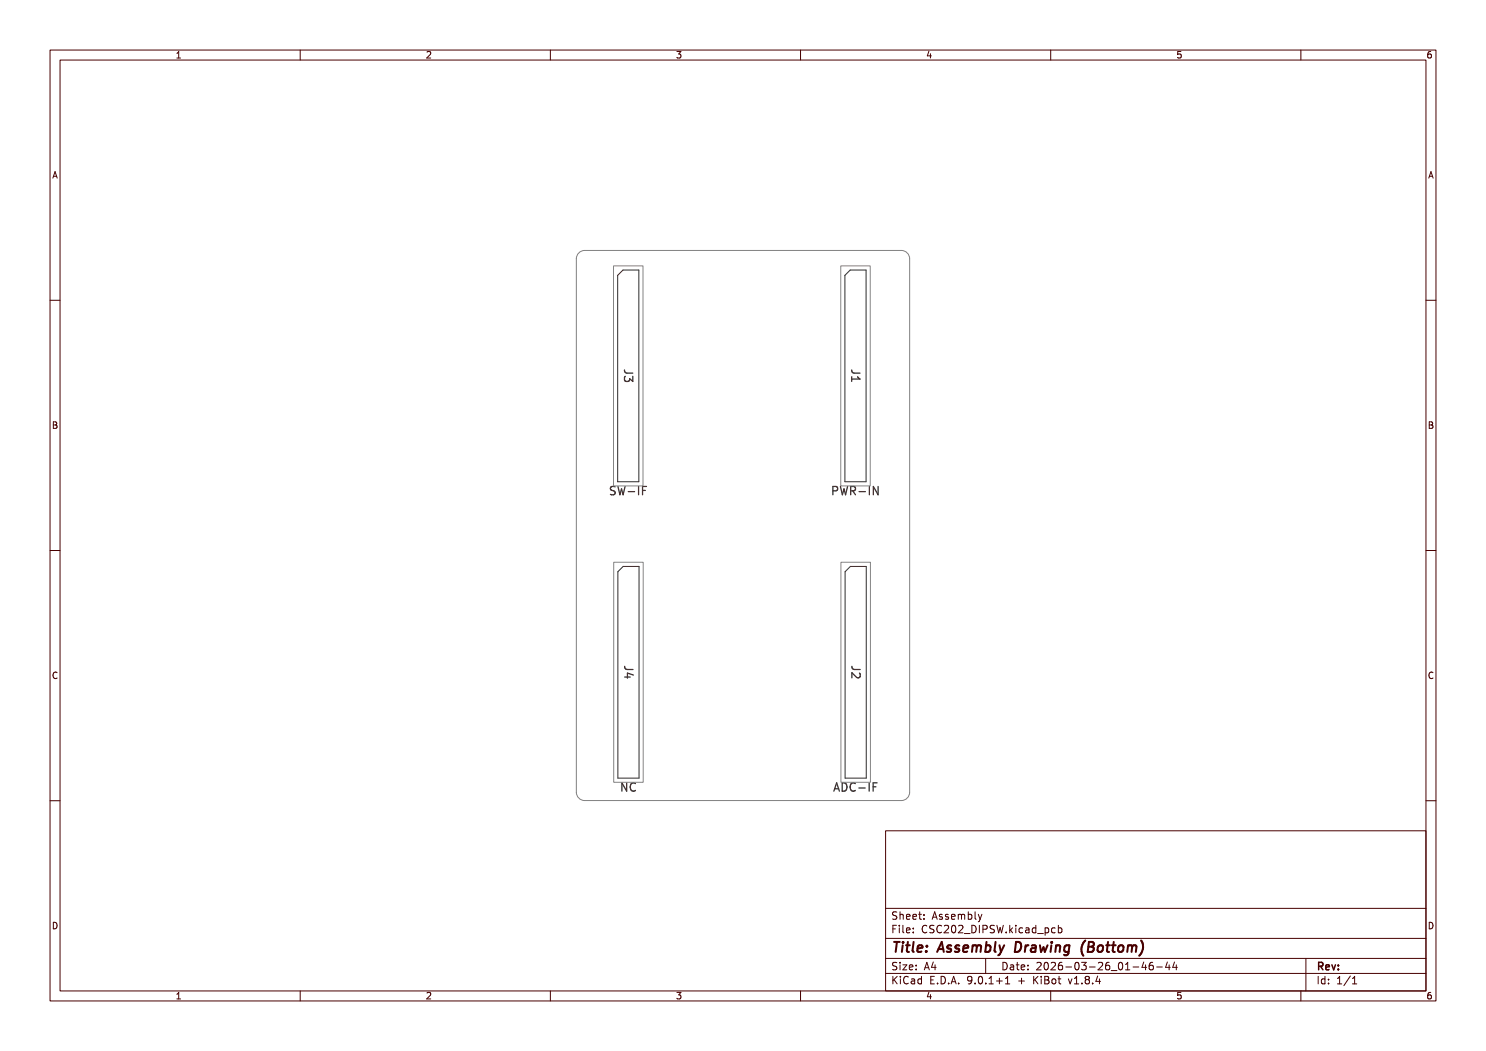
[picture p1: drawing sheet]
<svg xmlns="http://www.w3.org/2000/svg" width="297mm" height="210mm" viewBox="0 0 297 210" stroke-linecap="round" stroke-linejoin="round" font-family="sans-serif">
<path d="M115.7 50.5l.7-.4 .5-.1h63.2a1.67 1.67 0 0 1 1.7 1.7v106.6a1.67 1.67 0 0 1-1.7 1.7h-63.2a1.67 1.67 0 0 1-1.7-1.7v-106.6l.1-.4z" fill="none" stroke="#818181" stroke-width=".2"/>
<g fill="none" stroke="#2c2c2c" stroke-width=".25">
<path d="M124.8 73.9a.54 .54 0 0 0 .5 .7h1.2M125 75.2l-.2 .2v.5l.3 .3 .6-.1 .1-.4 .7 .5v-1M170.2 73.9a.54 .54 0 0 0 .5 .7h1.2M170.2 75.3v.9M171.4 75.3l.5 .4h-1.7M123 97.3l-.7-.1-.3 .3 .2 .4 .7 .3v.5l-.3 .2-.6-.1M123.5 97.2l.4 1.7 .3-1.2 .3 1.2 .4-1.7M125.6 98.2h1.2M127.6 97.2v1.7M128.4 98h.6M129.2 97.2h-.8v1.7M166.5 98.1l.8-.1 .1-.2-.1-.4-.2-.2h-.6v1.7"/>
<path d="M168 97.2l.4 1.7 .3-1.2 .3 1.2 .4-1.7M170 98.1l.8-.1 .2-.2-.1-.4-.2-.2h-.7v1.7M170.4 98.1l.6 .8M171.7 98.2h1.3M173.8 97.2v1.7M175.5 97.2v1.7l-.9-1.7v1.7M124.9 133.1a.53 .53 0 0 0 .4 .7h1.2M124.9 135.3h1.1M126.6 134.9l-1.2-.4v1M170.3 133.1a.54 .54 0 0 0 .4 .7h1.2M171.8 134.5l.1 .6-.1 .3h-.3l-1.2-1v1M125.2 156.4v1.7l-.9-1.7v1.7"/>
<path d="M127 156.6a.67 .67 0 0 0-.8 0 .67 .67 0 0 0-.2 .8 .62 .62 0 0 0 .3 .6 .62 .62 0 0 0 .7-.1M166.7 158.1l.5-1.7 .6 1.7M166.8 157.6h.8M168.3 156.4a.84 .84 0 0 1 1 .9 .84 .84 0 0 1-1 .8zM170.9 156.6a.67 .67 0 0 0-.8 0 .67 .67 0 0 0-.2 .8 .62 .62 0 0 0 .3 .6 .62 .62 0 0 0 .7-.1M171.7 157.5h1.2M173.7 156.4v1.7M174.5 157.2h.6M175.3 156.4h-.8v1.7"/>
</g>
<path d="M123.5 55l1-1h3.2v42.3h-4.2zM169.9 54h3.2v42.3h-4.2v-41.3zM123.5 114.2l1-1h3.2v42.3h-4.2zM168.9 114.2l1.1-1h3.1v42.3h-4.2z" fill="none" stroke="#2c2c2c" stroke-width=".2"/>
<path d="M122.6 53.1h5.9v44h-5.9zM168 53.1h5.9v44h-5.9zM122.7 112.3h5.9v44h-5.9zM168.1 112.3h5.9v44h-5.9z" fill="none" stroke="#848484" stroke-width=".2"/>
<g fill="none" stroke="#480000" stroke-width=".2">
<path d="M10 10h277v190h-277zM12 12h273v186h-273zM35.3 11.6h.8M35.3 10.7l.4-.4v1.3M60 10v2M85.3 10.4l.5-.1 .3 .4-.8 .9h.8M110 10v2M135.3 10.3h.8l-.4 .5 .3 .1v.6l-.2 .1-.5-.1M160 10v2M185.7 10.2l-.4 1h.9M186 10.7v.9M210 10v2"/>
<path d="M236 10.3h-.6l-.1 .6 .2-.1 .5 .1 .1 .1-.1 .5-.2 .1-.5-.1M260 10v2M286 10.3l-.4 .1-.2 .2-.1 .7 .3 .3 .4-.1 .1-.5-.1-.1-.4-.1-.3 .2M10.6 35.6l.4-1.3 .4 1.3M10.7 35.2h.6M285.6 35.6l.4-1.3 .4 1.3M285.7 35.2h.6M10 60h2M285 60h2M10.7 84.3h.4l.2 .2-.2 .4 .2 .1 .1 .3-.2 .3h-.5zM10.7 84.9h.4M285.7 84.3h.4l.2 .2-.2 .4 .2 .1 .1 .3-.2 .3h-.5z"/>
<path d="M285.7 84.9h.4M10 110h2M285 110h2M11.4 134.4a.62 .62 0 0 0-.9 .5 .62 .62 0 0 0 .7 .7l.2-.1M286.4 134.4a.62 .62 0 0 0-.9 .5 .62 .62 0 0 0 .7 .7l.2-.1M10 160h2M285 160h2M177 166h108v32h-108zM10.7 184.3a.66 .66 0 0 1 .7 .6 .66 .66 0 0 1-.7 .7zM35.3 198.7l.4-.4v1.3M35.3 199.6h.8M60 198v2"/>
<path d="M85.3 198.4l.5-.1 .3 .4-.8 .9h.8M110 198v2M135.3 198.3h.8l-.4 .5 .3 .1v.6l-.2 .1-.5-.1M160 198v2M177 194.5h108M177 191.5h108M177 187.5h108M177 181.5h108M178.5 195.1v1.5M178.5 185.6h.5M178.7 195.7l.6 .9M179.2 184.9h-.7v1.5"/>
<path d="M179.2 192.4l-.5-.1-.2 .1v.5l.6 .3 .1 .3-.2 .3-.6-.1M179.2 182.3l-.5-.1-.2 .1v.5l.6 .3 .1 .3-.2 .3-.6-.1M179.3 195.1l-.8 .9M179.7 184.9v.1M179.7 185.4v1M179.9 182.2v1.5M179.9 192.3v.1M179.9 192.8v1M179.9 182.8l.2-.1 .4 .1v.9M180 195.1v.1M180 195.6v1M180.5 192.8h.7l-.7 1h.7"/>
<path d="M180.5 184.9v1.3l.2 .2M181.2 185.9l.7-.2-.1-.2-.4-.1-.2 .2v.7h.6M181.2 183.2l.7-.1-.1-.3-.4-.1-.2 .2v.7h.6M181.5 195.2a.71 .71 0 0 0-1 .5 .71 .71 0 0 0 .7 .9l.3-.1M181.7 193.3l.8-.1-.1-.3-.4-.1-.3 .2 .1 .7h.6M182.2 195.7h.5l.1 .9M182.5 183.2l.7-.1-.1-.3-.4-.1-.2 .2v.7h.6M182.5 186.3v.1M182.5 185.5v.1M182.8 196h-.5l-.2 .2 .2 .4 .5-.1M183.1 193.7v.1M183.1 192.9v.1"/>
<path d="M183.6 182.7h.6M183.8 182.2v1.3l.4 .2M184.2 195.7l-.5-.1-.2 .3 .1 .6h.6M184.2 195.1v1.5M184.7 183.6v.1M184.7 182.8v.1M184.7 193.8l.5-1.5 .5 1.5M184.9 193.4h.7M185.2 185a.71 .71 0 0 0-.9 .5 .71 .71 0 0 0 .7 .9l.2-.1M185.7 198.2l-.4 1h.9M186 198.7v.9M186 195.8h.5"/>
<path d="M186.3 183.7l.5-1.5 .5 1.5M186.5 183.3h.7M186.5 192.2l-.3 1.1h.9M186.7 185l-.6-.1-.3 .3 .2 .3 .6 .3v.5l-.2 .1-.6-.1M186.7 195.1h-.7v1.5h.7M186.9 192.8v1M187.4 196.5v.1M188.1 195.1a.76 .76 0 0 1 .9 .7 .76 .76 0 0 1-.9 .8zM188.2 185a.71 .71 0 0 0-1 .5 .71 .71 0 0 0 .7 .9l.3-.1M188.3 182.8l-.3-.1-.3 .2 .1 .2 .5 .2v.3h-.6M188.7 185l.6-.1 .3 .4-.9 1.1h.9M189.5 182.8l-.3-.1-.2 .2v.2l.5 .2v.3h-.5"/>
<path d="M189.6 196.5v.1M190.1 196.6l.5-1.5 .5 1.5M190.2 183.2l.7-.1-.1-.3-.4-.1-.2 .2v.7h.6M190.2 196.2h.8M190.3 185l.2-.1a.8 .8 0 0 1 .5 .7 .8 .8 0 0 1-.5 .8l-.2-.1-.1-.5zM191.5 182.8l.5-.1 .2 .2M191.5 182.7v1M191.6 196.5v.1M191.6 185l.6-.1 .3 .4-1 1.1h1M192.2 182.9l.2-.2 .3 .1 .1 .9M192.2 182.9v.8M192.7 186.5h1.2"/>
<path d="M193.5 182.8l.5-.1 .2 .3-.1 .6h-.6M193.5 182.2v1.5M194.2 195.7l-.2 .3h-.3l-.3-.3 .1-.5 .5-.1 .2 .1a.99 .99 0 0 1-.4 1.4h-.3M194.2 184.9a.76 .76 0 0 1 .9 .7 .76 .76 0 0 1-.9 .8zM194.9 196.5v.1M194.9 182.2v1.3l.2 .2M195.5 182.7l.4 1M195.7 195.2l.2-.1a.8 .8 0 0 1 .5 .7 .8 .8 0 0 1-.5 .8l-.2-.1-.2-.5zM195.7 184.9v1.5M195.9 183.7l-.4 .5M196.2 182.7l-.3 1M196.5 185.7l.7-.1 .1-.2-.1-.4-.2-.1h-.5v1.5"/>
<path d="M197 191.5v3M197 196.5v.1M197.7 196.6h.8M197.7 195.5l.4-.4v1.5M198.7 185l-.5-.1-.3 .3 .1 .3 .7 .3v.5l-.2 .1-.6-.1M199.2 196h1.1M199.2 184.9l.4 1.5 .3-1.1 .3 1.1 .3-1.5M199.7 195.4v1.2M200.5 192.3a.76 .76 0 0 1 .8 .7 .76 .76 0 0 1-.8 .8zM201 196.6h.8M201 195.5l.4-.4v1.5M201.1 186.3v.1"/>
<path d="M201.8 184.9v1.5M202 192.9h.5l.1 .9M202 185.8l.4 .6M202.4 185.4l-.6 .6M202.6 193.2h-.5l-.2 .2 .2 .4 .5-.1M203 184.9v.1M203 185.4v1M203.1 192.8h.6M203.3 192.3v1.3l.4 .2M203.6 196h1.1M204.1 193.3l.7-.1-.1-.3-.4-.1-.2 .2 .1 .7h.5M204.2 195.4v1.2"/>
<path d="M204.4 185.5l-.4-.1-.3 .3 .1 .6h.6M205 185.5h.6l.1 .9M205.5 193.7v.1M205.5 192.9v.1M205.7 185.7l-.5 .1-.2 .2 .2 .4 .5-.1M206.6 195.1v1.5M206.8 195.7l.7 .9M207 185.5l-.4-.1-.3 .3 .2 .6h.5M207 184.9v1.5M207.2 192.4l.6-.1 .3 .4-.9 1.1h.9M207.4 186.5h1.1M207.5 195.1l-.9 .9"/>
<path d="M208.1 195.1v.1M208.1 195.6v1M208.8 195.1l.7 .1 .1 .3-.3 .3a.4 .4 0 0 1 .4 .4 .4 .4 0 0 1-.3 .4h-.6zM208.8 195.8h.5M208.9 192.4l.1-.1a.8 .8 0 0 1 .5 .7 .8 .8 0 0 1-.5 .8 1 1 0 0 1-.1-1.4zM208.9 185.5l.4-.1 .3 .3-.1 .6h-.6M208.9 185.4v1.5M210 198v2M210.1 192.4l.6-.1 .3 .4-1 1.1h1M210.4 195.7l.3-.1 .3 .3v.4l-.3 .3-.3-.1-.2-.2zM210.9 185.5l-.4-.1-.3 .3 .1 .6h.6M211.5 195.6h.5"/>
<path d="M211.5 184.9v1.5M211.5 185.5l.5-.1 .2 .3-.1 .6h-.6M211.7 195.1v1.3l.3 .2M212.2 192.3l-.4 .1a1.01 1.01 0 0 0 0 1.4l.5-.1 .1-.5-.3-.3h-.3l-.3 .3M213 193.2h1.2M213.5 195.6l.4 1 .3-1M214.7 196.6h.9M214.7 195.5l.5-.4v1.5M215 192.4l.2-.1a.8 .8 0 0 1 .5 .7 .8 .8 0 0 1-.5 .8l-.2-.1-.2-.5zM216.2 192.3h.9l-.5 .6 .4 .1v.7l-.2 .1-.6-.1M216.2 196.5v.1M217.2 195.7l-.3-.3 .3-.3h.3l.2 .3-.2 .3"/>
<path d="M217.2 195.7l-.3 .3v.3l.3 .3h.3l.2-.3v-.3l-.2-.3M217.2 195.7h.3M217.7 193.2h1.2M218.4 196.5v.1M219.4 195l-.4 1.1h1M219.5 192.4l.6-.1 .3 .4-.9 1.1h.9M219.7 195.6v1M221.7 192.3l-.5 .1a1.01 1.01 0 0 0 0 1.4l.5-.1 .1-.5-.3-.3h-.3l-.2 .3M222.1 193.9h1.1M223.7 192.4l.2-.1a.8 .8 0 0 1 .5 .7 .8 .8 0 0 1-.5 .8l-.2-.1-.2-.5zM225 193.8h.8M225 192.7l.4-.4v1.5"/>
<path d="M226.5 193.2h1.1M228.6 192.2l-.4 1.1h1M229 192.8v1M230.4 192.3l-.4 .1a1.01 1.01 0 0 0 0 1.4l.5-.1v-.5l-.3-.3h-.2l-.3 .3M231.2 193.2h1.1M233.3 192.2l-.3 1.1h.9M233.7 192.8v1M234.7 192.2l-.3 1.1h.9M235.1 192.8v1M236 198.3h-.6l-.1 .6 .2-.1 .5 .1 .1 .1-.1 .5-.2 .1-.5-.1M260 198v2M261 191.5v6.5"/>
<path d="M263.5 195.1v1.5M264.8 195.7l-.4-.1-.3 .3 .1 .6h.6M264.8 195.1v1.5M265.5 196.5v.1M265.5 195.7v.1M267.3 196.6h.9M267.3 195.5l.4-.4v1.5M269.9 195l-1.3 2M270.3 196.6h.9M270.3 195.5l.4-.4v1.5M285.7 184.3a.66 .66 0 0 1 .7 .6 .66 .66 0 0 1-.7 .7zM286 198.3l-.4 .1-.2 .2-.1 .8 .3 .2 .4-.1 .1-.5-.1-.1-.4-.1-.3 .2"/>
</g>
<path d="M263.6 193.1l.7-.1 .1-.2-.1-.4-.2-.1h-.5v1.5M263.9 193.1l.5 .7M265 193.3l.7-.2-.1-.2-.4-.1-.2 .2 .1 .7h.5M266.2 192.8l.4 1 .3-1M267.5 193.6v.2M267.5 192.9v.1" fill="none" stroke="#480000" stroke-width=".3"/>
<g fill="none" stroke="#480000" stroke-width=".4">
<path d="M178.7 188.2h1.1M179.3 188.2l-.3 2M180.4 188.9l-.1 1.3M180.5 188.2v.2M181.1 188.9h.7M181.5 188.2l-.3 1.7 .1 .2 .4 .1M182.6 188.2l-.2 1.7 .2 .3M183.4 189.5l1-.1-.1-.4h-.7l-.3 .9 .3 .3 .6-.1M185.1 190v.2M185.3 189l-.1 .2M187.3 190.2l.9-2 .4 2M187.6 189.6h.9"/>
<path d="M190.1 189a.49 .49 0 0 0-.8 .3l.1 .1 .6 .2 .1 .3-.3 .3-.6-.1M191.7 189a.49 .49 0 0 0-.8 .3l.1 .1 .7 .2v.3l-.3 .3-.6-.1M192.5 189.5l1-.1v-.4h-.8l-.2 .9 .2 .3 .6-.1M194.4 189.1a.49 .49 0 0 1 .8 .1M194.4 188.9l-.1 1.3M195.2 189.2a.5 .5 0 0 1 .8-.2v1.2M195.2 189.2l-.1 1M197.1 189h.7l.2 .3-.1 .5a.66 .66 0 0 1-1 .3M197.2 188.2l-.3 2M199 188.2l-.2 1.7 .2 .3M199.8 188.9l.3 1.3M200.1 190.2l-.3 .5-.3 .2"/>
<path d="M200.7 188.9l-.6 1.3M203.1 188.2a.96 .96 0 0 1 1 .6 .96 .96 0 0 1-.3 1.1l-.5 .3h-.5zM205 188.9l-.2 1.3M205.6 188.9l-.4 .1-.3 .3M206.2 189h.8l-.1 1.2M207 189.4h-.7a.4 .4 0 0 0-.3 .4 .4 .4 0 0 0 .3 .4l.6-.1M207.8 188.9l.3 1.3 .5-.9 .2 .9 .6-1.3M210.1 188.9l-.1 1.3M210.2 188.2v.2M211.1 189.1a.49 .49 0 0 1 .8 .1l-.1 1M211.1 188.9l-.2 1.3M213.7 189a.66 .66 0 0 0-.9 .3l-.1 .5 .1 .3h.8"/>
<path d="M213.8 188.9l-.4 1.8a.57 .57 0 0 1-.7 .1M216.9 187.9a2.36 2.36 0 0 0-.4 3.1M217.5 189.2h.7M217.6 188.2l.9 .1a.51 .51 0 0 1 .1 .5 .51 .51 0 0 1-.4 .4l.3 .1a.58 .58 0 0 1-.3 .9h-.8zM219.5 189.1a.52 .52 0 0 1 .6-.2 .52 .52 0 0 1 .4 .4l-.1 .5a.55 .55 0 0 1-.5 .4 .55 .55 0 0 1-.6-.4zM221.1 188.9h.7M221.5 188.2l-.3 1.7 .1 .2 .4 .1M222.2 188.9h.8M222.6 188.2l-.2 1.7 .1 .2 .3 .1M223.6 189.1a.52 .52 0 0 1 .6-.2 .52 .52 0 0 1 .4 .4l-.1 .5a.55 .55 0 0 1-.5 .4 .55 .55 0 0 1-.6-.4zM225.4 189.1a.49 .49 0 0 1 .9 .1M225.5 188.9l-.2 1.3"/>
<path d="M226.3 189.2a.5 .5 0 0 1 .8-.2l-.1 1.2M226.3 189.2l-.1 1M228.1 187.9a2.32 2.32 0 0 1-.4 3.1"/>
</g>
<text font-size="2.7" fill="#fff" x="178" y="190.3">Title: Assembly Drawing (Bottom)</text>
<g font-size="2.2" fill="#fff">
<text x="124.7" y="73.8" transform="rotate(90 124.7 73.8)">J3</text>
<text x="170.2" y="73.8" transform="rotate(90 170.2 73.8)">J1</text>
<text x="122.2" y="98.9">SW-IF</text>
<text x="167" y="98.9">PWR-IN</text>
<text x="124.8" y="133" transform="rotate(90 124.8 133)">J4</text>
<text x="170.2" y="133" transform="rotate(90 170.2 133)">J2</text>
<text x="124.3" y="158.2">NC</text>
<text x="167" y="158.2">ADC-IF</text>
</g>
<g font-size="2" fill="#fff">
<text x="178" y="183.8">Sheet: Assembly</text>
<text x="178" y="186.5">File: CSC202_DIPSW.kicad_pcb</text>
<text x="178" y="193.9">Size: A4</text>
<text x="178" y="196.7">KiCad E.D.A. 9.0.1+1 + KiBot v1.8.4</text>
<text x="200" y="193.9">Date: 2026-03-26_01-46-44</text>
<text x="263" y="196.7">Id: 1/1</text>
<text x="263" y="193.9">Rev:</text>
</g>
<g font-size="1.7" fill="#fff">
<text x="35" y="11.6">1</text>
<text x="85" y="11.6">2</text>
<text x="135" y="11.6">3</text>
<text x="185" y="11.6">4</text>
<text x="235" y="11.6">5</text>
<text x="285" y="11.6">6</text>
<text x="10.5" y="35.6">A</text>
<text x="285.5" y="35.6">A</text>
<text x="10.5" y="85.6">B</text>
<text x="285.5" y="85.6">B</text>
<text x="10.5" y="135.7">C</text>
<text x="285.5" y="135.7">C</text>
<text x="10.5" y="185.6">D</text>
<text x="285.5" y="185.6">D</text>
<text x="35" y="199.7">1</text>
<text x="85" y="199.7">2</text>
<text x="135" y="199.7">3</text>
<text x="185" y="199.7">4</text>
<text x="235" y="199.7">5</text>
<text x="285" y="199.7">6</text>
</g>
</svg>
